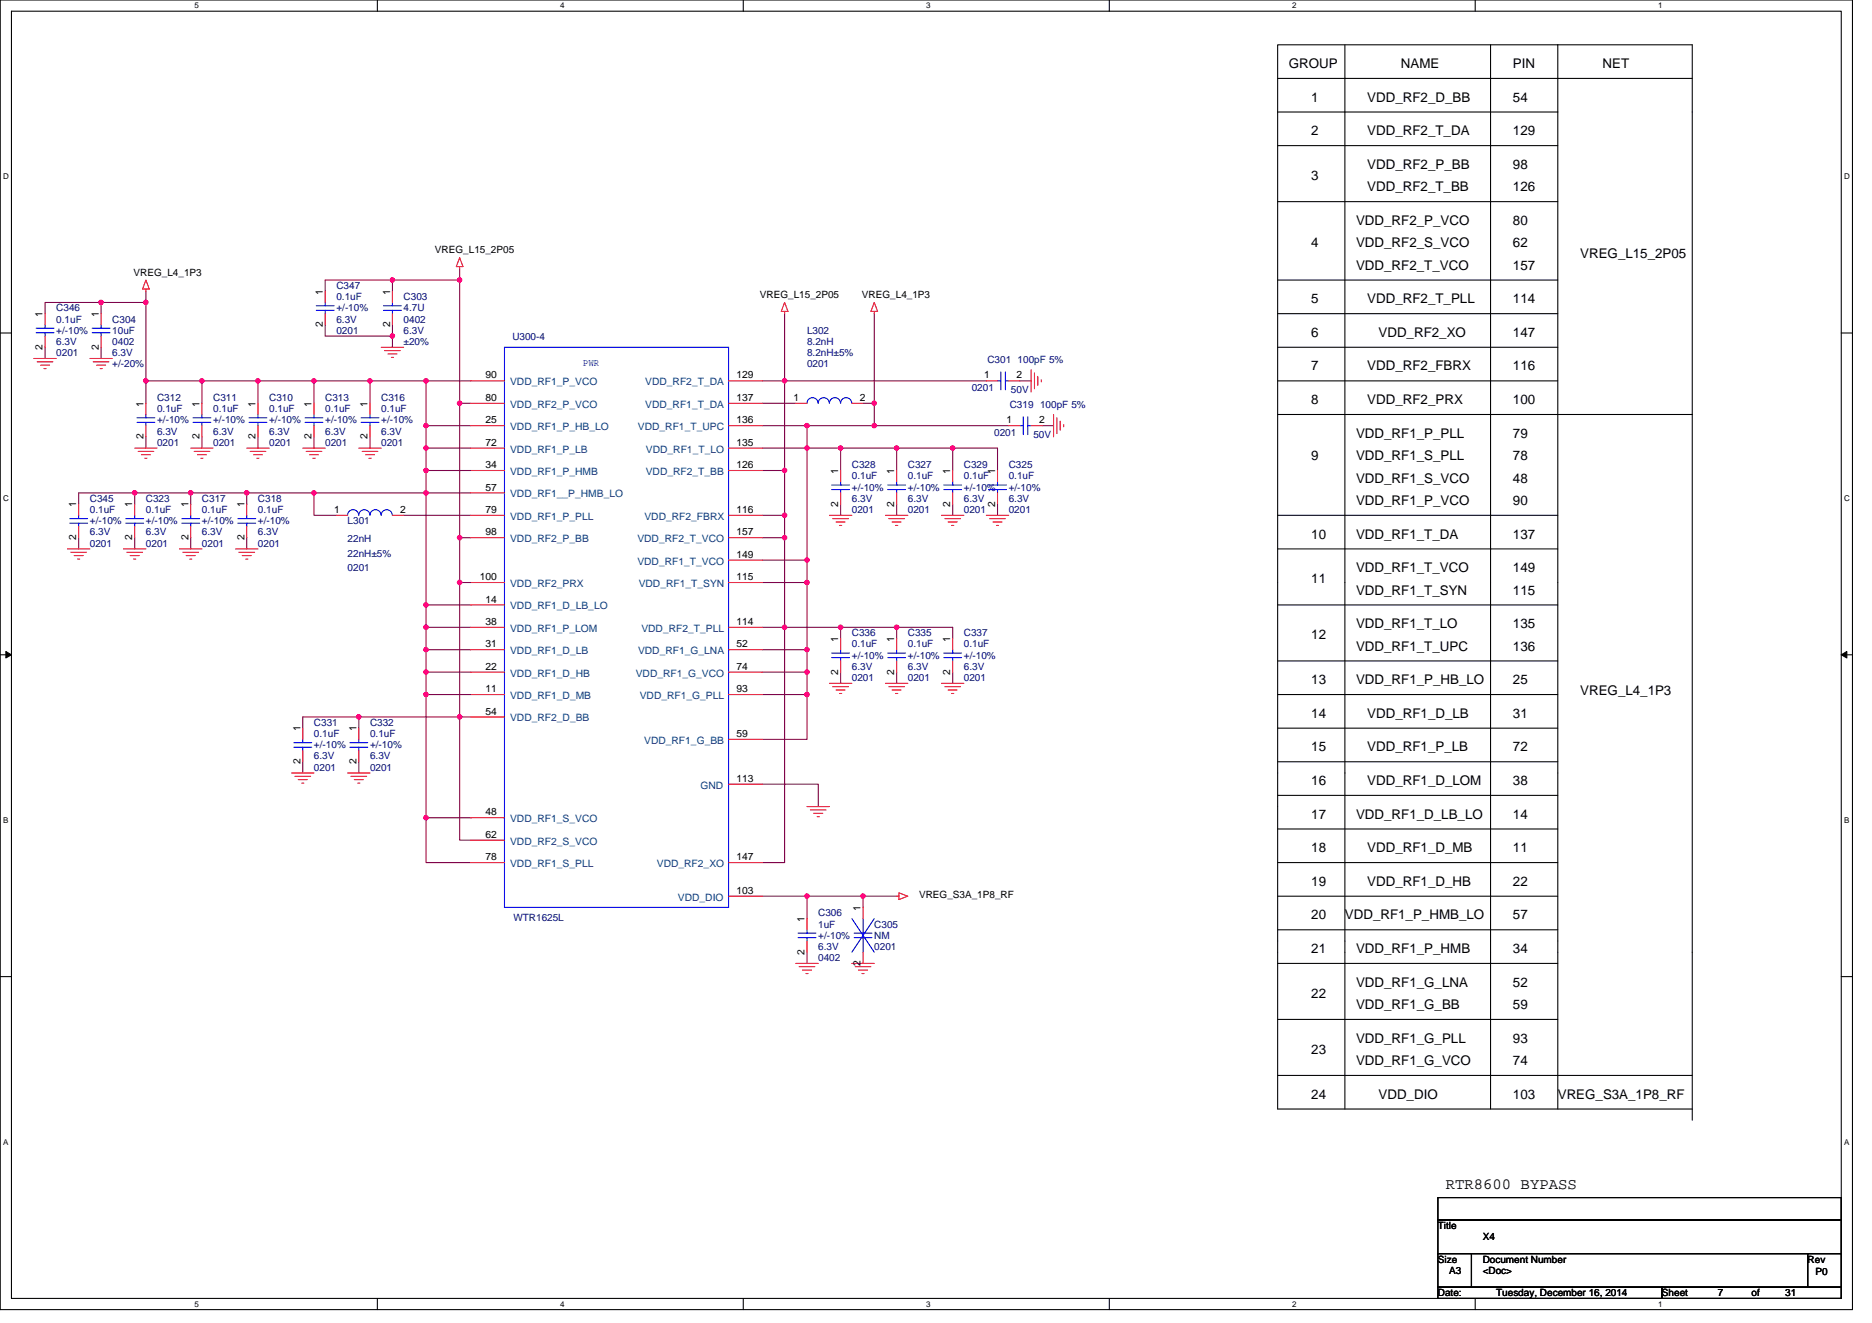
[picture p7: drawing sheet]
<svg xmlns="http://www.w3.org/2000/svg" width="297mm" height="210mm" viewBox="0 0 297 210" stroke-linecap="round" stroke-linejoin="round" font-family="sans-serif">
<path d="M0 0h293.9v207.9h-293.9zM1.8 1.8h290.4v204.3h-290.4z" fill="none" stroke="#000" stroke-width=".17"/>
<g fill="#fff">
<path d="M30.8 .2h.7v1.4h-.7z"/>
<path d="M30.8 206.3h.7v1.4h-.7z"/>
</g>
<path d="M59.9 0v1.8M59.9 206.1v1.8" fill="none" stroke="#000" stroke-width=".17"/>
<g fill="#fff">
<path d="M88.9 .2h.7v1.4h-.7z"/>
<path d="M88.9 206.3h.7v1.4h-.7z"/>
</g>
<path d="M117.9 0v1.8M117.9 206.1v1.8" fill="none" stroke="#000" stroke-width=".17"/>
<g fill="#fff">
<path d="M147 .2h.7v1.4h-.7z"/>
<path d="M147 206.3h.7v1.4h-.7z"/>
</g>
<path d="M176 0v1.8M176 206.1v1.8" fill="none" stroke="#000" stroke-width=".17"/>
<g fill="#fff">
<path d="M205 .2h.7v1.4h-.7z"/>
<path d="M205 206.3h.7v1.4h-.7z"/>
</g>
<path d="M234.1 0v1.8M234.1 206.1v1.8" fill="none" stroke="#000" stroke-width=".17"/>
<g fill="#fff">
<path d="M263.1 .2h.7v1.4h-.7z"/>
<path d="M263.1 206.3h.7v1.4h-.7z"/>
<path d="M.5 27.3h.9v1.4h-.9z"/>
<path d="M292.6 27.3h.9v1.4h-.9z"/>
<path d="M.5 78.4h.9v1.4h-.9z"/>
<path d="M292.6 78.4h.9v1.4h-.9z"/>
</g>
<path d="M0 52.9h1.8M292.2 52.9h1.7" fill="none" stroke="#000" stroke-width=".17"/>
<g fill="#fff">
<path d="M.5 129.5h.8v1.4h-.8z"/>
<path d="M292.6 129.5h.9v1.4h-.9z"/>
</g>
<path d="M0 103.9h1.8M292.2 103.9h1.7" fill="none" stroke="#000" stroke-width=".17"/>
<path d="M.9 103.4l.9 .5-.9 .5zM292.2 103.9l.8-.5v1z" fill="#000" stroke="#000" stroke-width=".16"/>
<g fill="#fff">
<path d="M.5 180.5h.8v1.4h-.8z"/>
<path d="M292.6 180.5h.9v1.4h-.9z"/>
</g>
<g fill="none" stroke="#000" stroke-width=".17">
<path d="M202.7 17.8v158.2h65.8M202.7 12.4h65.8M202.7 17.8h44.5M213.4 7.1v168.9M236.5 7.1v168.9M247.2 17.8v158.2M247.2 7.1h21.3v58.7M247.2 7.1h-44.5v10.7M247.2 7.1v10.7M202.7 23.1h44.5M202.7 32h44.5M202.7 44.4h44.5"/>
<path d="M202.7 49.8h44.5M202.7 55.1h44.5M202.7 65.8h65.8M202.7 60.5h44.5M268.5 65.8v112M202.7 81.8h44.5M202.7 87.1h44.5M202.7 96h44.5M202.7 104.9h44.5M202.7 110.2h44.5M202.7 115.6h44.5M202.7 126.2h44.5"/>
<path d="M202.7 136.9h44.5M202.7 131.6h44.5M202.7 120.9h44.5M0 155h1.8M202.7 152.9h44.5M202.7 147.6h44.5M202.7 142.2h44.5M292.2 155h1.7M202.7 161.8h44.5M202.7 170.7h65.8M228.2 190.1h64v3.5h-64zM228.2 193.6h64v5.4h-64z"/>
<path d="M228.2 199h5.3v5.3h-5.3zM233.5 199h53.3v5.3h-53.3zM286.8 199h5.4v5.3h-5.4zM228.2 204.3h35.5v1.8h-35.5zM263.7 204.3h28.5v1.8h-28.5z"/>
</g>
<g fill="none" stroke="#800040" stroke-width=".17">
<path d="M7.2 55.1v1.8M16 48h-8.8v1.8M16 55.1v1.8M23.2 48v12.5M23.2 48h-7.2v1.8M23.2 46.2v1.8M51.6 51.6v1.7h10.7M62.3 44.4h-10.7v1.8M62.3 51.6v1.7M62.3 44.5v1.7M62.3 53.3v1.8M62.3 44.4h10.6"/>
<path d="M72.9 42.7v1.8M72.9 44.4v19.6M124.5 49.8v10.7M138.7 49.8v14.2M21.4 78.2v1.8M21.4 78.2h-8.9v1.8M21.4 78.2h8.9v1.8M23.2 60.5v3.5M23.2 60.5h8.8v3.5M23.2 69.3v1.8M30.3 78.2h8.9M32 60.5h8.9v3.5"/>
<path d="M32 69.3v1.8M39.2 78.2v1.8M39.2 78.2h10.6M40.9 60.5h8.9v3.5M40.9 69.3v1.8M49.8 78.2v3.6h3.6M49.8 60.5h8.9v3.5M49.8 69.3v1.8M58.7 60.5h8.9M58.7 69.3v1.8M67.6 60.5v7.1M67.6 67.6v3.5"/>
<path d="M67.6 74.7v3.5h-17.8M67.6 71.1v3.6M67.6 60.5h7.1M67.6 67.6h7.1M67.6 71.1h7.1M67.6 74.7h7.1M74.7 64h-1.8v21.3M74.7 78.2h-7.1v17.8M120.9 71.1h7.2v17.8M120.9 67.6h7.2v3.5h5.3M120.9 64h5.4M120.9 60.5h3.6"/>
<path d="M120.9 74.7h3.6M124.5 60.5v14.2M124.5 74.7v7.1M124.5 60.5h32M128.1 67.6h10.6M136.9 64h1.8v3.6M138.7 67.6h21.4M142.3 71.1h-8.9v3.6M151.2 71.1h-8.9v3.6M151.2 74.7v-3.6h7.1v3.6M161.8 60.5h1.8M165.4 67.6h1.8"/>
<path d="M12.5 85.3v1.8M21.4 85.3v1.8M30.3 85.3v1.8M39.2 85.3v1.8M64 81.8h10.7M67.6 96h7.1M67.6 99.6v3.5M67.6 96v3.6M67.6 99.6h7.1M72.9 85.3v7.2M72.9 92.5v21.3M72.9 85.3h1.8"/>
<path d="M72.9 92.5h1.8M120.9 88.9h7.2v3.6M120.9 99.6h12.5M120.9 92.5h7.2v10.6M120.9 81.8h3.6M120.9 85.3h3.6M124.5 85.3v51.6h-3.6M124.5 81.8v3.5M133.4 80v1.8M133.4 99.6v1.7M133.4 99.6h8.9M142.3 99.6v1.7"/>
<path d="M142.3 99.6h8.9v1.7M142.3 80v1.8M151.2 80v1.8M158.3 80v1.8M48 115.6v-1.8h8.9v1.8M56.9 113.8h16M67.6 106.7h7.1M67.6 106.7v3.5h7.1M67.6 110.2v19.6M72.9 113.8v19.5h1.8M72.9 113.8h1.8M74.7 103.1h-7.1v3.6"/>
<path d="M120.9 103.1h7.2v3.6M120.9 106.7h7.2v3.5M120.9 110.2h7.2M128.1 110.2v7.1h-7.2M133.4 106.7v1.8M142.3 106.7v1.8M151.2 106.7v1.8M48 120.9v1.8M56.9 120.9v1.8M67.6 129.8v7.1h7.1M67.6 129.8h7.1M120.9 124.5h8.9v3.5"/>
<path d="M120.9 142.2h7.2M128.1 142.2v3.6M128.1 151.1v1.8M128.1 142.2h8.8M136.9 142.2h5.4M136.9 142.2v1.8"/>
</g>
<g fill="#f0f" stroke="#f0f" stroke-width=".17">
<circle cx="124.5" cy="81.8" r=".35"/>
<circle cx="124.5" cy="74.7" r=".35"/>
<circle cx="124.5" cy="85.3" r=".35"/>
<circle cx="72.9" cy="44.4" r=".35"/>
<circle cx="72.9" cy="64" r=".35"/>
<circle cx="138.7" cy="64" r=".35"/>
<circle cx="72.9" cy="92.4" r=".35"/>
<circle cx="72.9" cy="113.8" r=".35"/>
<circle cx="23.1" cy="60.4" r=".35"/>
<circle cx="23.1" cy="48" r=".35"/>
<circle cx="67.6" cy="60.4" r=".35"/>
<circle cx="67.6" cy="67.6" r=".35"/>
<circle cx="67.6" cy="78.2" r=".35"/>
<circle cx="67.6" cy="96" r=".35"/>
<circle cx="67.6" cy="99.6" r=".35"/>
<circle cx="21.4" cy="78.2" r=".35"/>
<circle cx="39.1" cy="78.2" r=".35"/>
<circle cx="30.3" cy="78.2" r=".35"/>
<circle cx="58.7" cy="60.4" r=".35"/>
<circle cx="49.8" cy="60.4" r=".35"/>
<circle cx="40.9" cy="60.4" r=".35"/>
<circle cx="32" cy="60.4" r=".35"/>
<circle cx="16" cy="48" r=".35"/>
<circle cx="67.6" cy="74.7" r=".35"/>
<circle cx="67.6" cy="71.1" r=".35"/>
<circle cx="128" cy="71.1" r=".35"/>
<circle cx="128" cy="88.9" r=".35"/>
<circle cx="128" cy="103.1" r=".35"/>
<circle cx="128" cy="106.7" r=".35"/>
<circle cx="128" cy="110.2" r=".35"/>
<circle cx="128" cy="67.6" r=".35"/>
<circle cx="133.4" cy="71.1" r=".35"/>
<circle cx="142.3" cy="71.1" r=".35"/>
<circle cx="151.2" cy="71.1" r=".35"/>
<circle cx="142.3" cy="99.6" r=".35"/>
<circle cx="56.9" cy="113.8" r=".35"/>
<circle cx="124.5" cy="60.4" r=".35"/>
<circle cx="72.9" cy="85.3" r=".35"/>
<circle cx="67.6" cy="103.1" r=".35"/>
<circle cx="67.6" cy="106.7" r=".35"/>
<circle cx="67.6" cy="110.2" r=".35"/>
<circle cx="67.6" cy="129.8" r=".35"/>
<circle cx="133.4" cy="99.6" r=".35"/>
<circle cx="128" cy="92.4" r=".35"/>
<circle cx="128" cy="142.2" r=".35"/>
<circle cx="136.9" cy="142.2" r=".35"/>
<circle cx="124.5" cy="99.6" r=".35"/>
<circle cx="62.3" cy="44.4" r=".35"/>
<circle cx="62.3" cy="53.3" r=".35"/>
<circle cx="49.8" cy="78.2" r=".35"/>
<circle cx="138.7" cy="67.6" r=".35"/>
</g>
<g fill="none" stroke="#f00" stroke-width=".17">
<path d="M5.4 56.9h3.5M5.9 57.4h2.5M6.4 58h1.5M7 58.5h.3M7.2 49.8v1.8M7.2 53.3v1.8M14.3 56.9h3.5M14.8 57.4h2.5M15.3 58h1.5M15.9 58.5h.3M16 49.8v1.8M16 53.3v1.8"/>
<path d="M23.2 45.9v.3M23.2 44.5l.5 1.4h-1.1zM51.6 46.2v1.8M51.6 49.8v1.8M60.5 55.1h3.5M61 55.6h2.5M61.5 56.2h1.5M62.1 56.7h.3M62.3 46.2v1.8M62.3 49.8v1.8M72.9 40.9l.6 1.4h-1.1zM72.9 42.3v.4"/>
<path d="M124.5 48l.5 1.4h-1zM124.5 49.4v.4M138.7 48l.6 1.4h-1.1zM138.7 49.4v.4M163.6 58.7v3.5M164.1 59.2v2.5M164.7 59.7v1.5M21.4 71.1h3.5M21.9 71.6h2.5M22.4 72.2h1.5M23 72.7h.3M23.2 64v1.8"/>
<path d="M23.2 67.6v1.7M30.3 71.1h3.5M30.8 71.6h2.5M31.3 72.2h1.5M31.9 72.7h.3M32 64v1.8M32 67.6v1.7M39.2 71.1h3.5M39.7 71.6h2.5M40.2 72.2h1.5M40.8 72.7h.3M40.9 64v1.8"/>
<path d="M40.9 67.6v1.7M48 71.1h3.6M48.6 71.6h2.5M49.1 72.2h1.4M49.7 72.7h.3M49.8 64v1.8M49.8 67.6v1.7M56.9 71.1h3.6M57.5 71.6h2.5M58 72.2h1.4M58.5 72.7h.4M58.7 64v1.8"/>
<path d="M58.7 67.6v1.7M74.7 60.5h5.3M74.7 64h5.3M74.7 67.6h5.3M74.7 71.1h5.3M74.7 74.7h5.3M74.7 78.2h5.3M115.6 60.5h5.3M115.6 64h5.3M115.6 67.6h5.3M115.6 71.1h5.3M115.6 74.7h5.3"/>
<path d="M126.3 64h1.8M133.4 74.7v1.8M133.4 78.2v1.8M135.2 64h1.7M142.3 74.7v1.8M142.3 78.2v1.8M151.2 74.7v1.8M151.2 78.2v1.8M156.5 60.5h1.8M158.3 74.7v1.8M158.3 78.2v1.8M160.1 60.5h1.7"/>
<path d="M160.1 67.6h1.7M163.6 67.6h1.8M165.2 60.3v.3M167.2 65.8v3.5M167.7 66.3v2.5M168.2 66.8v1.5M168.8 67.4v.3M10.7 87.1h3.6M11.2 87.7h2.5M11.8 88.2h1.4M12.3 88.7h.4M12.5 80v1.8"/>
<path d="M12.5 83.6v1.7M19.6 87.1h3.6M20.1 87.7h2.5M20.7 88.2h1.4M21.2 88.7h.3M21.4 80v1.8M21.4 83.6v1.7M28.5 87.1h3.5M29 87.7h2.5M29.5 88.2h1.5M30.1 88.7h.3M30.3 80v1.8"/>
<path d="M30.3 83.6v1.7M37.4 87.1h3.5M37.9 87.7h2.5M38.4 88.2h1.5M39 88.7h.3M39.2 80v1.8M39.2 83.6v1.7M53.4 81.8h1.8M62.3 81.8h1.7M74.7 81.8h5.3M74.7 85.3h5.3M74.7 92.5h5.3"/>
<path d="M74.7 96h5.3M74.7 99.6h5.3M115.6 81.8h5.3M115.6 85.3h5.3M115.6 88.9h5.3M115.6 92.5h5.3M115.6 99.6h5.3M131.6 81.8h3.6M132.1 82.3h2.5M132.7 82.8h1.4M133.2 83.4h.4M140.5 81.8h3.6"/>
<path d="M141 82.3h2.5M141.6 82.8h1.4M142.1 83.4h.3M149.4 81.8h3.5M149.9 82.3h2.5M150.4 82.8h1.5M151 83.4h.3M156.5 81.8h3.6M157 82.3h2.5M157.6 82.8h1.4M158.1 83.4h.4M48 115.6v1.7"/>
<path d="M48 119.1v1.8M56.9 115.6v1.7M56.9 119.1v1.8M74.7 103.1h5.3M74.7 106.7h5.3M74.7 110.2h5.3M74.7 113.8h5.3M115.6 103.1h5.3M115.6 106.7h5.3M115.6 110.2h5.3M115.6 117.3h5.3M131.6 108.5h3.6"/>
<path d="M132.1 109h2.5M132.7 109.5h1.4M133.2 110.1h.4M133.4 101.3v1.8M133.4 104.9v1.8M140.5 108.5h3.6M141 109h2.5M141.6 109.5h1.4M142.1 110.1h.3M142.3 101.3v1.8M142.3 104.9v1.8M149.4 108.5h3.5"/>
<path d="M149.9 109h2.5M150.4 109.5h1.5M151 110.1h.3M151.2 101.3v1.8M151.2 104.9v1.8M46.3 122.7h3.5M46.8 123.2h2.5M47.3 123.7h1.5M47.9 124.3h.3M55.2 122.7h3.5M55.7 123.2h2.5M56.2 123.7h1.5"/>
<path d="M56.8 124.3h.3M74.7 129.8h5.3M74.7 133.3h5.3M74.7 136.9h5.3M115.6 124.5h5.3M115.6 136.9h5.3M128.1 128h3.5M128.6 128.5h2.5M129.1 129.1h1.5M129.7 129.6h.3M115.6 142.2h5.3M126.3 152.9h3.5"/>
<path d="M126.8 153.4h2.5M127.3 154h1.5M127.9 154.5h.3M128.1 145.8v1.8M128.1 149.4v1.7M135.2 152.9h3.5M135.7 153.4h2.5M136.2 154h1.5M136.8 154.5h.3M136.9 144v1.8M136.9 151.1v1.8M142.3 142.2h.3"/>
<path d="M142.6 141.7l1.5 .5-1.5 .6z"/>
</g>
<g fill="none" stroke="#00f" stroke-width=".17">
<path d="M5.7 52.1h2.9M5.7 52.8h2.9M7.2 51.6v.5M7.2 52.8v.5M14.6 52.1h2.9M14.6 52.8h2.9M16 51.6v.5M16 52.8v.5M50.2 48.5h2.8M50.2 49.3h2.8M51.6 48v.5M51.6 49.3v.5"/>
<path d="M60.9 48.5h2.8M60.9 49.3h2.8M62.3 48v.5M62.3 49.3v.5M80 55.1h35.6v88.9h-35.6zM158.8 59v2.9M159.5 59v2.9M21.7 66.3h2.9M21.7 67h2.9M23.2 65.8v.5M23.2 67v.6M30.6 66.3h2.9"/>
<path d="M30.6 67h2.9M32 65.8v.5M32 67v.6M39.5 66.3h2.9M39.5 67h2.9M40.9 65.8v.5M40.9 67v.6M48.4 66.3h2.8M48.4 67h2.8M49.8 65.8v.5M49.8 67v.6M57.3 66.3h2.8"/>
<path d="M57.3 67h2.8M58.7 65.8v.5M58.7 67v.6M128.1 64a.88 .88 0 0 1 .8-.9 .88 .88 0 0 1 .9 .9M129.8 64a.88 .88 0 0 1 .9-.9 .88 .88 0 0 1 .9 .9M131.6 64a.88 .88 0 0 1 .9-.9 .88 .88 0 0 1 .9 .9M132 77h2.8M132 77.7h2.8M133.4 64a.88 .88 0 0 1 .9-.9 .88 .88 0 0 1 .8 .9M133.4 76.5v.5M133.4 77.7v.5M140.9 77h2.8"/>
<path d="M140.9 77.7h2.8M142.3 76.5v.5M142.3 77.7v.5M149.8 77h2.8M149.8 77.7h2.8M151.2 76.5v.5M151.2 77.7v.5M156.9 77h2.8M156.9 77.7h2.8M158.3 76.5v.5M158.3 77.7v.5M158.3 60.5h.5"/>
<path d="M159.5 60.5h.6M161.8 67.6h.6M162.4 66.1v2.9M163.1 66.1v2.9M163.1 67.6h.5M11.1 82.3h2.8M11.1 83h2.8M12.5 81.8v.5M12.5 83v.6M20 82.3h2.8M20 83h2.8M21.4 81.8v.5"/>
<path d="M21.4 83v.6M28.8 82.3h2.9M28.8 83h2.9M30.3 81.8v.5M30.3 83v.6M37.7 82.3h2.9M37.7 83h2.9M39.2 81.8v.5M39.2 83v.6M55.2 81.8a.88 .88 0 0 1 .8-.9 .88 .88 0 0 1 .9 .9 .89 .89 0 0 1 .9-.9 .89 .89 0 0 1 .9 .9 .89 .89 0 0 1 .9-.9 .89 .89 0 0 1 .9 .9M60.5 81.8a.88 .88 0 0 1 .9-.9 .88 .88 0 0 1 .8 .9M46.6 117.9h2.9"/>
<path d="M46.6 118.6h2.9M48 117.3v.6M48 118.6v.5M55.5 117.9h2.9M55.5 118.6h2.9M56.9 117.3v.6M56.9 118.6v.5M132 103.7h2.8M132 104.4h2.8M133.4 103.1v.6M133.4 104.4v.5M140.9 103.7h2.8"/>
<path d="M140.9 104.4h2.8M142.3 103.1v.6M142.3 104.4v.5M149.8 103.7h2.8M149.8 104.4h2.8M151.2 103.1v.6M151.2 104.4v.5M126.6 148.1h2.9M126.6 148.8h2.9M128.1 147.6v.5M128.1 148.8v.6M135.2 145.8l3.5 5.3"/>
<path d="M135.5 148.1h2.9M135.5 148.8h2.9M136.9 145.8v2.3M136.9 148.8v2.3M138.7 145.8l-3.5 5.3"/>
</g>
<text font-size="2.5" x="229.4" y="188.7">RTR8600 BYPASS</text>
<g font-size="2.1">
<text x="204.5" y="10.8">GROUP</text>
<text x="222.3" y="10.8">NAME</text>
<text x="240.1" y="10.8">PIN</text>
<text x="254.3" y="10.8">NET</text>
<text x="208.1" y="16.1">1</text>
<text x="217" y="16.1">VDD_RF2_D_BB</text>
<text x="240.1" y="16.1">54</text>
<text x="208.1" y="21.5">2</text>
<text x="217" y="21.5">VDD_RF2_T_DA</text>
<text x="240.1" y="21.5">129</text>
<text x="208.1" y="28.6">3</text>
<text x="217" y="26.8">VDD_RF2_P_BB</text>
<text x="240.1" y="26.8">98</text>
<text x="215.2" y="35.7">VDD_RF2_P_VCO</text>
<text x="217" y="30.4">VDD_RF2_T_BB</text>
<text x="240.1" y="30.4">126</text>
<text x="240.1" y="35.7">80</text>
<text x="208.1" y="39.2">4</text>
<text x="215.2" y="39.2">VDD_RF2_S_VCO</text>
<text x="240.1" y="39.2">62</text>
<text x="250.7" y="41">VREG_L15_2P05</text>
<text x="215.2" y="42.8">VDD_RF2_T_VCO</text>
<text x="240.1" y="42.8">157</text>
<text x="208.1" y="48.1">5</text>
<text x="208.1" y="53.5">6</text>
<text x="217" y="48.1">VDD_RF2_T_PLL</text>
<text x="218.7" y="53.5">VDD_RF2_XO</text>
<text x="240.1" y="48.1">114</text>
<text x="240.1" y="53.5">147</text>
<text x="208.1" y="58.8">7</text>
<text x="217" y="58.8">VDD_RF2_FBRX</text>
<text x="240.1" y="58.8">116</text>
<text x="208.1" y="64.1">8</text>
<text x="217" y="64.1">VDD_RF2_PRX</text>
<text x="240.1" y="64.1">100</text>
<text x="215.2" y="69.5">VDD_RF1_P_PLL</text>
<text x="240.1" y="69.5">79</text>
<text x="208.1" y="73">9</text>
<text x="215.2" y="73">VDD_RF1_S_PLL</text>
<text x="215.2" y="76.6">VDD_RF1_S_VCO</text>
<text x="240.1" y="73">78</text>
<text x="240.1" y="76.6">48</text>
<text x="215.2" y="80.1">VDD_RF1_P_VCO</text>
<text x="240.1" y="80.1">90</text>
<text x="208.1" y="85.5">10</text>
<text x="215.2" y="85.5">VDD_RF1_T_DA</text>
<text x="240.1" y="85.5">137</text>
<text x="208.1" y="92.6">11</text>
<text x="215.2" y="94.4">VDD_RF1_T_SYN</text>
<text x="215.2" y="90.8">VDD_RF1_T_VCO</text>
<text x="240.1" y="94.4">115</text>
<text x="240.1" y="90.8">149</text>
<text x="208.1" y="101.5">12</text>
<text x="215.2" y="99.7">VDD_RF1_T_LO</text>
<text x="240.1" y="99.7">135</text>
<text x="215.2" y="103.3">VDD_RF1_T_UPC</text>
<text x="240.1" y="103.3">136</text>
<text x="208.1" y="108.6">13</text>
<text x="208.1" y="113.9">14</text>
<text x="215.2" y="108.6">VDD_RF1_P_HB_LO</text>
<text x="217" y="113.9">VDD_RF1_D_LB</text>
<text x="240.1" y="108.6">25</text>
<text x="240.1" y="113.9">31</text>
<text x="250.7" y="110.4">VREG_L4_1P3</text>
<text x="208.1" y="119.3">15</text>
<text x="217" y="119.3">VDD_RF1_P_LB</text>
<text x="240.1" y="119.3">72</text>
<text x="208.1" y="124.6">16</text>
<text x="217" y="124.6">VDD_RF1_D_LOM</text>
<text x="240.1" y="124.6">38</text>
<text x="208.1" y="129.9">17</text>
<text x="215.2" y="129.9">VDD_RF1_D_LB_LO</text>
<text x="240.1" y="129.9">14</text>
<text x="208.1" y="135.3">18</text>
<text x="217" y="135.3">VDD_RF1_D_MB</text>
<text x="240.1" y="135.3">11</text>
<text x="208.1" y="140.6">19</text>
<text x="217" y="140.6">VDD_RF1_D_HB</text>
<text x="240.1" y="140.6">22</text>
<text x="208.1" y="145.9">20</text>
<text x="213.4" y="145.9">VDD_RF1_P_HMB_LO</text>
<text x="240.1" y="145.9">57</text>
<text x="208.1" y="151.3">21</text>
<text x="215.2" y="151.3">VDD_RF1_P_HMB</text>
<text x="240.1" y="151.3">34</text>
<text x="208.1" y="158.4">22</text>
<text x="215.2" y="156.6">VDD_RF1_G_LNA</text>
<text x="215.2" y="160.1">VDD_RF1_G_BB</text>
<text x="240.1" y="156.6">52</text>
<text x="240.1" y="160.1">59</text>
<text x="208.1" y="167.3">23</text>
<text x="215.2" y="165.5">VDD_RF1_G_PLL</text>
<text x="240.1" y="165.5">93</text>
<text x="215.2" y="169">VDD_RF1_G_VCO</text>
<text x="240.1" y="169">74</text>
<text x="208.1" y="174.4">24</text>
<text x="218.7" y="174.4">VDD_DIO</text>
<text x="240.1" y="174.4">103</text>
<text x="247.2" y="174.4">VREG_S3A_1P8_RF</text>
</g>
<g font-size="1.6">
<text x="69" y="40.2">VREG_L15_2P05</text>
<text x="21.2" y="43.7">VREG_L4_1P3</text>
<text x="51.2" y="46.8" transform="rotate(-90 51.2 46.8)">1</text>
<text x="61.9" y="46.8" transform="rotate(-90 61.9 46.8)">1</text>
<text x="120.6" y="47.3">VREG_L15_2P05</text>
<text x="136.8" y="47.3">VREG_L4_1P3</text>
<text x="6.8" y="50.3" transform="rotate(-90 6.8 50.3)">1</text>
<text x="15.7" y="50.3" transform="rotate(-90 15.7 50.3)">1</text>
<text x="51.2" y="51.9" transform="rotate(-90 51.2 51.9)">2</text>
<text x="61.9" y="51.9" transform="rotate(-90 61.9 51.9)">2</text>
<text x="6.8" y="55.5" transform="rotate(-90 6.8 55.5)">2</text>
<text x="15.7" y="55.5" transform="rotate(-90 15.7 55.5)">2</text>
<text x="22.8" y="64.5" transform="rotate(-90 22.8 64.5)">1</text>
<text x="31.7" y="64.5" transform="rotate(-90 31.7 64.5)">1</text>
<text x="40.6" y="64.5" transform="rotate(-90 40.6 64.5)">1</text>
<text x="49.4" y="64.5" transform="rotate(-90 49.4 64.5)">1</text>
<text x="58.3" y="64.5" transform="rotate(-90 58.3 64.5)">1</text>
<text x="77" y="60.1">90</text>
<text x="77" y="63.6">80</text>
<text x="116.9" y="60.1">129</text>
<text x="116.9" y="63.6">137</text>
<text x="125.9" y="63.6">1</text>
<text x="136.4" y="63.6">2</text>
<text x="156.1" y="60.1">1</text>
<text x="161.3" y="60.1">2</text>
<text x="22.8" y="69.7" transform="rotate(-90 22.8 69.7)">2</text>
<text x="31.7" y="69.7" transform="rotate(-90 31.7 69.7)">2</text>
<text x="40.6" y="69.7" transform="rotate(-90 40.6 69.7)">2</text>
<text x="49.4" y="69.7" transform="rotate(-90 49.4 69.7)">2</text>
<text x="58.3" y="69.7" transform="rotate(-90 58.3 69.7)">2</text>
<text x="77" y="67.2">25</text>
<text x="77" y="70.7">72</text>
<text x="116.9" y="70.7">135</text>
<text x="116.9" y="67.2">136</text>
<text x="159.7" y="67.2">1</text>
<text x="164.9" y="67.2">2</text>
<text x="77" y="74.3">34</text>
<text x="77" y="77.9">57</text>
<text x="116.9" y="74.3">126</text>
<text x="133" y="75.2" transform="rotate(-90 133 75.2)">1</text>
<text x="141.9" y="75.2" transform="rotate(-90 141.9 75.2)">1</text>
<text x="150.8" y="75.2" transform="rotate(-90 150.8 75.2)">1</text>
<text x="157.9" y="75.2" transform="rotate(-90 157.9 75.2)">1</text>
<text x="12.1" y="80.5" transform="rotate(-90 12.1 80.5)">1</text>
<text x="21" y="80.5" transform="rotate(-90 21 80.5)">1</text>
<text x="29.9" y="80.5" transform="rotate(-90 29.9 80.5)">1</text>
<text x="38.8" y="80.5" transform="rotate(-90 38.8 80.5)">1</text>
<text x="53" y="81.4">1</text>
<text x="63.5" y="81.4">2</text>
<text x="77" y="81.4">79</text>
<text x="116.9" y="81.4">116</text>
<text x="133" y="80.4" transform="rotate(-90 133 80.4)">2</text>
<text x="141.9" y="80.4" transform="rotate(-90 141.9 80.4)">2</text>
<text x="150.8" y="80.4" transform="rotate(-90 150.8 80.4)">2</text>
<text x="157.9" y="80.4" transform="rotate(-90 157.9 80.4)">2</text>
<text x="12.1" y="85.7" transform="rotate(-90 12.1 85.7)">2</text>
<text x="21" y="85.7" transform="rotate(-90 21 85.7)">2</text>
<text x="29.9" y="85.7" transform="rotate(-90 29.9 85.7)">2</text>
<text x="38.8" y="85.7" transform="rotate(-90 38.8 85.7)">2</text>
<text x="77" y="85">98</text>
<text x="116.9" y="85">157</text>
<text x="116.9" y="88.5">149</text>
<text x="76.1" y="92.1">100</text>
<text x="77" y="95.6">14</text>
<text x="116.9" y="92.1">115</text>
<text x="77" y="99.2">38</text>
<text x="116.9" y="99.2">114</text>
<text x="133" y="101.9" transform="rotate(-90 133 101.9)">1</text>
<text x="141.9" y="101.9" transform="rotate(-90 141.9 101.9)">1</text>
<text x="150.8" y="101.9" transform="rotate(-90 150.8 101.9)">1</text>
<text x="77" y="102.7">31</text>
<text x="77" y="106.3">22</text>
<text x="116.9" y="106.3">74</text>
<text x="116.9" y="102.7">52</text>
<text x="133" y="107.1" transform="rotate(-90 133 107.1)">2</text>
<text x="141.9" y="107.1" transform="rotate(-90 141.9 107.1)">2</text>
<text x="150.8" y="107.1" transform="rotate(-90 150.8 107.1)">2</text>
<text x="77" y="109.9">11</text>
<text x="77" y="113.4">54</text>
<text x="116.9" y="109.9">93</text>
<text x="47.7" y="116.1" transform="rotate(-90 47.7 116.1)">1</text>
<text x="56.6" y="116.1" transform="rotate(-90 56.6 116.1)">1</text>
<text x="116.9" y="117">59</text>
<text x="47.7" y="121.3" transform="rotate(-90 47.7 121.3)">2</text>
<text x="56.6" y="121.3" transform="rotate(-90 56.6 121.3)">2</text>
<text x="116.9" y="124.1">113</text>
<text x="77" y="129.4">48</text>
<text x="77" y="133">62</text>
<text x="77" y="136.5">78</text>
<text x="116.9" y="136.5">147</text>
<text x="116.9" y="141.9">103</text>
<text x="145.8" y="142.6">VREG_S3A_1P8_RF</text>
<text x="127.7" y="146.3" transform="rotate(-90 127.7 146.3)">1</text>
<text x="136.6" y="144.5" transform="rotate(-90 136.6 144.5)">1</text>
<text x="127.7" y="151.5" transform="rotate(-90 127.7 151.5)">2</text>
<text x="136.6" y="153.3" transform="rotate(-90 136.6 153.3)">2</text>
<text x="228.2" y="195.1">Title</text>
<text x="235.3" y="196.8">X4</text>
<text x="228.2" y="200.4">Size</text>
<text x="229.9" y="202.2">A3</text>
<text x="235.3" y="200.4">Document Number</text>
<text x="235.3" y="202.2">&lt;Doc&gt;</text>
<text x="286.8" y="200.4">Rev</text>
<text x="288.1" y="202.3">P0</text>
<text x="228.2" y="205.7">Date:</text>
<text x="237.4" y="205.7">Tuesday, December 16, 2014</text>
<text x="263.7" y="205.7">Sheet</text>
<text x="272.6" y="205.7">7</text>
<text x="277.9" y="205.7">of</text>
<text x="283.3" y="205.7">31</text>
</g>
<g font-size="1.6" fill="#000080">
<text x="53.4" y="45.9">C347</text>
<text x="53.4" y="47.6">0.1uF</text>
<text x="64" y="47.6">C303</text>
<text x="8.9" y="49.4">C346</text>
<text x="8.9" y="51.2">0.1uF</text>
<text x="8.9" y="53">+/-10%</text>
<text x="17.8" y="51.2">C304</text>
<text x="17.8" y="53">10uF</text>
<text x="53.4" y="53">0201</text>
<text x="53.4" y="51.2">6.3V</text>
<text x="53.4" y="49.4">+/-10%</text>
<text x="64" y="49.4">4.7U</text>
<text x="64" y="51.2">0402</text>
<text x="64" y="53">6.3V</text>
<text x="128.1" y="53">L302</text>
<text x="8.9" y="56.5">0201</text>
<text x="8.9" y="54.8">6.3V</text>
<text x="17.8" y="54.8">0402</text>
<text x="17.8" y="56.5">6.3V</text>
<text x="17.8" y="58.3">+/-20%</text>
<text x="64" y="54.8">±20%</text>
<text x="81.3" y="54">U300-4</text>
<text x="128.1" y="54.8">8.2nH</text>
<text x="128.1" y="56.5">8.2nH±5%</text>
<text x="128.1" y="58.3">0201</text>
<text x="156.7" y="57.6">C301 100pF 5%</text>
<text x="24.9" y="63.6">C312</text>
<text x="24.9" y="65.4">0.1uF</text>
<text x="33.8" y="63.6">C311</text>
<text x="33.8" y="65.4">0.1uF</text>
<text x="42.7" y="63.6">C310</text>
<text x="42.7" y="65.4">0.1uF</text>
<text x="51.6" y="63.6">C313</text>
<text x="51.6" y="65.4">0.1uF</text>
<text x="60.5" y="63.6">C316</text>
<text x="60.5" y="65.4">0.1uF</text>
<text x="154.2" y="62">0201</text>
<text x="160.2" y="64.7">C319 100pF 5%</text>
<text x="160.4" y="62.4">50V</text>
<text x="24.9" y="70.8">0201</text>
<text x="24.9" y="69">6.3V</text>
<text x="24.9" y="67.2">+/-10%</text>
<text x="33.8" y="70.8">0201</text>
<text x="33.8" y="69">6.3V</text>
<text x="33.8" y="67.2">+/-10%</text>
<text x="42.7" y="70.8">0201</text>
<text x="42.7" y="69">6.3V</text>
<text x="42.7" y="67.2">+/-10%</text>
<text x="51.6" y="70.8">0201</text>
<text x="51.6" y="69">6.3V</text>
<text x="51.6" y="67.2">+/-10%</text>
<text x="60.5" y="70.8">0201</text>
<text x="60.5" y="69">6.3V</text>
<text x="60.5" y="67.2">+/-10%</text>
<text x="157.8" y="69.2">0201</text>
<text x="164" y="69.5">50V</text>
<text x="135.2" y="74.3">C328</text>
<text x="135.2" y="76.1">0.1uF</text>
<text x="135.2" y="77.9">+/-10%</text>
<text x="144.1" y="74.3">C327</text>
<text x="144.1" y="76.1">0.1uF</text>
<text x="144.1" y="77.9">+/-10%</text>
<text x="152.9" y="74.3">C329</text>
<text x="152.9" y="76.1">0.1uF</text>
<text x="152.9" y="77.9">+/-10%</text>
<text x="160.1" y="74.3">C325</text>
<text x="160.1" y="76.1">0.1uF</text>
<text x="160.1" y="77.9">+/-10%</text>
<text x="14.3" y="79.7">C345</text>
<text x="14.3" y="81.4">0.1uF</text>
<text x="14.3" y="83.2">+/-10%</text>
<text x="23.2" y="79.7">C323</text>
<text x="23.2" y="81.4">0.1uF</text>
<text x="23.2" y="83.2">+/-10%</text>
<text x="32" y="79.7">C317</text>
<text x="32" y="81.4">0.1uF</text>
<text x="32" y="83.2">+/-10%</text>
<text x="40.9" y="79.7">C318</text>
<text x="40.9" y="81.4">0.1uF</text>
<text x="40.9" y="83.2">+/-10%</text>
<text x="55.2" y="83.2">L301</text>
<text x="135.2" y="81.4">0201</text>
<text x="135.2" y="79.7">6.3V</text>
<text x="144.1" y="81.4">0201</text>
<text x="144.1" y="79.7">6.3V</text>
<text x="152.9" y="81.4">0201</text>
<text x="152.9" y="79.7">6.3V</text>
<text x="160.1" y="81.4">0201</text>
<text x="160.1" y="79.7">6.3V</text>
<text x="14.3" y="86.8">0201</text>
<text x="14.3" y="85">6.3V</text>
<text x="23.2" y="86.8">0201</text>
<text x="23.2" y="85">6.3V</text>
<text x="32" y="86.8">0201</text>
<text x="32" y="85">6.3V</text>
<text x="40.9" y="86.8">0201</text>
<text x="40.9" y="85">6.3V</text>
<text x="55.2" y="86">22nH</text>
<text x="55.2" y="88.4">22nH±5%</text>
<text x="55.2" y="90.7">0201</text>
<text x="135.2" y="101">C336</text>
<text x="144.1" y="101">C335</text>
<text x="152.9" y="101">C337</text>
<text x="135.2" y="102.8">0.1uF</text>
<text x="135.2" y="106.3">6.3V</text>
<text x="135.2" y="104.5">+/-10%</text>
<text x="144.1" y="102.8">0.1uF</text>
<text x="144.1" y="106.3">6.3V</text>
<text x="144.1" y="104.5">+/-10%</text>
<text x="152.9" y="102.8">0.1uF</text>
<text x="152.9" y="106.3">6.3V</text>
<text x="152.9" y="104.5">+/-10%</text>
<text x="135.2" y="108.1">0201</text>
<text x="144.1" y="108.1">0201</text>
<text x="152.9" y="108.1">0201</text>
<text x="49.8" y="115.2">C331</text>
<text x="49.8" y="117">0.1uF</text>
<text x="49.8" y="118.8">+/-10%</text>
<text x="58.7" y="115.2">C332</text>
<text x="58.7" y="117">0.1uF</text>
<text x="58.7" y="118.8">+/-10%</text>
<text x="49.8" y="122.3">0201</text>
<text x="49.8" y="120.5">6.3V</text>
<text x="58.7" y="122.3">0201</text>
<text x="58.7" y="120.5">6.3V</text>
<text x="81.5" y="146.2">WTR1625L</text>
<text x="129.8" y="145.4">C306</text>
<text x="129.8" y="147.2">1uF</text>
<text x="129.8" y="149">+/-10%</text>
<text x="138.7" y="147.2">C305</text>
<text x="138.7" y="149">NM</text>
<text x="129.8" y="152.5">0402</text>
<text x="129.8" y="150.8">6.3V</text>
<text x="138.7" y="150.8">0201</text>
</g>
<text font-size="1.6" fill="#00f" x="92.5" y="58.1">PWR</text>
<g font-size="1.6" fill="#004080">
<text x="80.9" y="61.2">VDD_RF1_P_VCO</text>
<text x="80.9" y="64.7">VDD_RF2_P_VCO</text>
<text x="102.4" y="61.2">VDD_RF2_T_DA</text>
<text x="102.4" y="64.7">VDD_RF1_T_DA</text>
<text x="80.9" y="68.3">VDD_RF1_P_HB_LO</text>
<text x="80.9" y="71.8">VDD_RF1_P_LB</text>
<text x="101.2" y="68.3">VDD_RF1_T_UPC</text>
<text x="102.5" y="71.8">VDD_RF1_T_LO</text>
<text x="80.9" y="75.4">VDD_RF1_P_HMB</text>
<text x="102.5" y="75.4">VDD_RF2_T_BB</text>
<text x="80.9" y="79">VDD_RF1__P_HMB_LO</text>
<text x="80.9" y="82.5">VDD_RF1_P_PLL</text>
<text x="102.3" y="82.5">VDD_RF2_FBRX</text>
<text x="80.9" y="86.1">VDD_RF2_P_BB</text>
<text x="101.1" y="86.1">VDD_RF2_T_VCO</text>
<text x="101.1" y="89.6">VDD_RF1_T_VCO</text>
<text x="80.9" y="93.2">VDD_RF2_PRX</text>
<text x="101.3" y="93.2">VDD_RF1_T_SYN</text>
<text x="80.9" y="96.7">VDD_RF1_D_LB_LO</text>
<text x="80.9" y="100.3">VDD_RF1_P_LOM</text>
<text x="101.8" y="100.3">VDD_RF2_T_PLL</text>
<text x="80.9" y="103.8">VDD_RF1_D_LB</text>
<text x="80.9" y="107.4">VDD_RF1_D_HB</text>
<text x="100.9" y="107.4">VDD_RF1_G_VCO</text>
<text x="101.2" y="103.8">VDD_RF1_G_LNA</text>
<text x="80.9" y="111">VDD_RF1_D_MB</text>
<text x="101.5" y="111">VDD_RF1_G_PLL</text>
<text x="80.9" y="114.5">VDD_RF2_D_BB</text>
<text x="102.2" y="118.1">VDD_RF1_G_BB</text>
<text x="111.1" y="125.2">GND</text>
<text x="80.9" y="130.5">VDD_RF1_S_VCO</text>
<text x="80.9" y="134.1">VDD_RF2_S_VCO</text>
<text x="80.9" y="137.6">VDD_RF1_S_PLL</text>
<text x="104.2" y="137.6">VDD_RF2_XO</text>
<text x="107.6" y="143">VDD_DIO</text>
</g>
<g font-size="1.3">
<text x="30.8" y="1.3">5</text>
<text x="88.9" y="1.3">4</text>
<text x="147" y="1.3">3</text>
<text x="205" y="1.3">2</text>
<text x="263.1" y="1.3">1</text>
<text x=".5" y="28.4">D</text>
<text x="292.6" y="28.4">D</text>
<text x=".5" y="79.5">C</text>
<text x="292.6" y="79.5">C</text>
<text x=".5" y="130.6">B</text>
<text x="292.6" y="130.6">B</text>
<text x=".5" y="181.7">A</text>
<text x="292.6" y="181.7">A</text>
<text x="30.8" y="207.4">5</text>
<text x="88.9" y="207.4">4</text>
<text x="147" y="207.4">3</text>
<text x="205" y="207.4">2</text>
<text x="263.1" y="207.4">1</text>
</g>
</svg>
